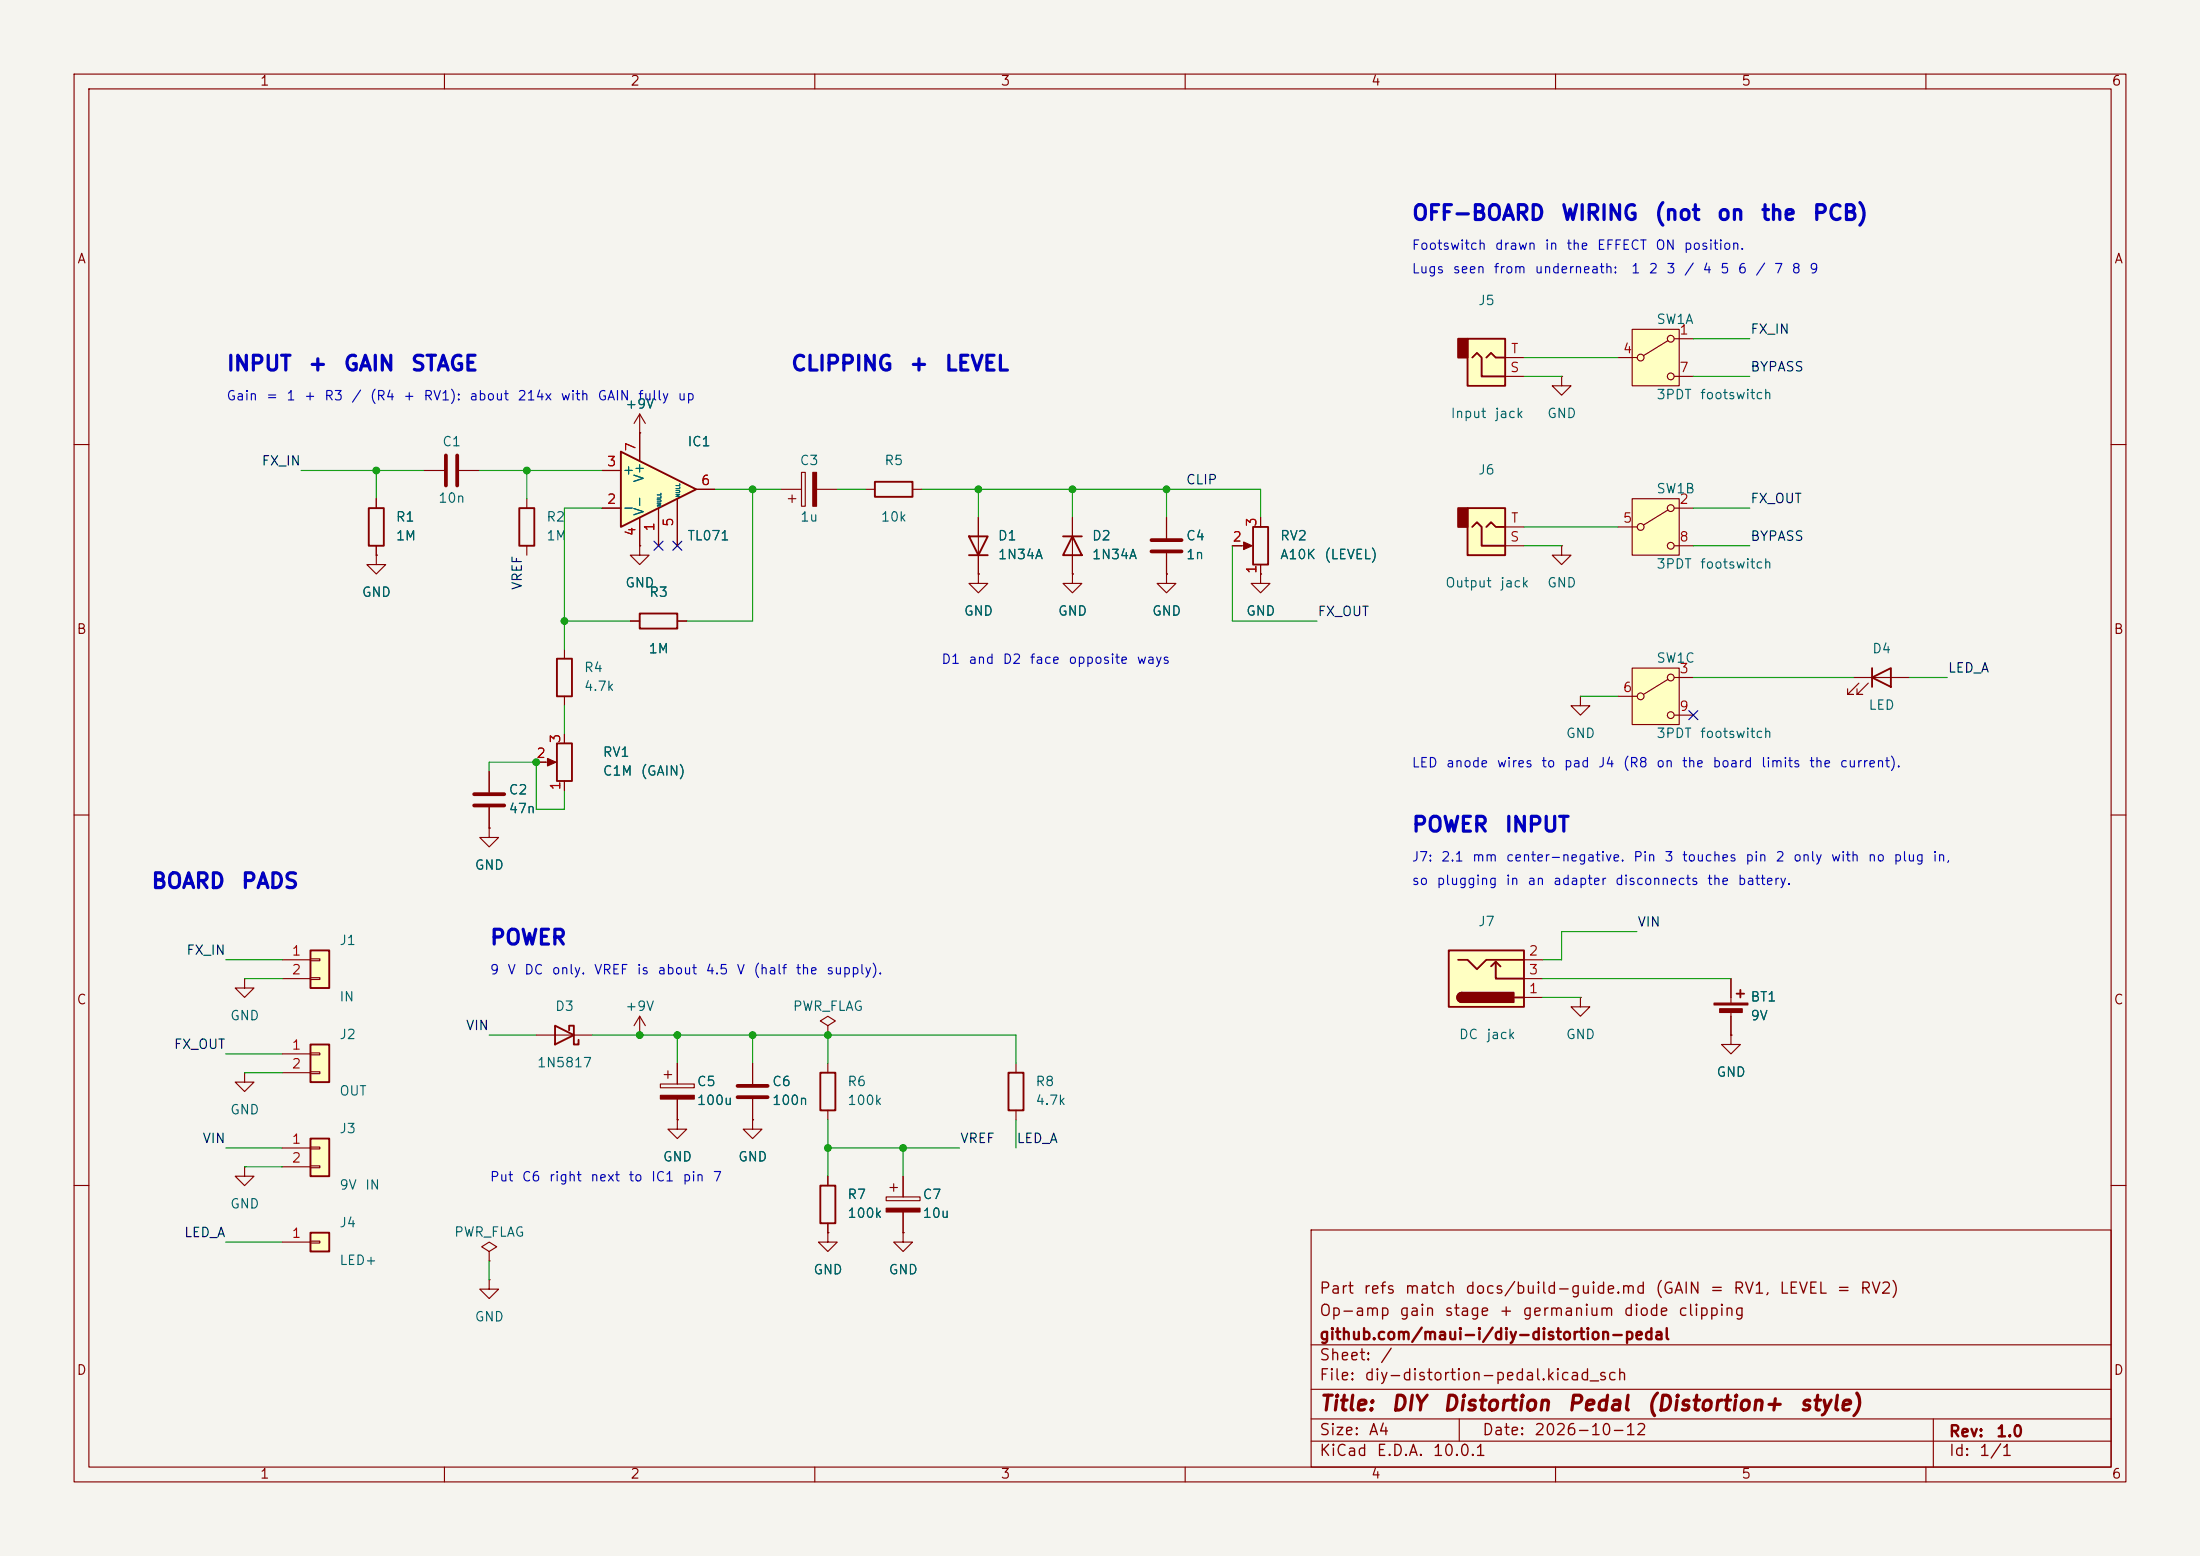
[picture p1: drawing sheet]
<svg xmlns="http://www.w3.org/2000/svg" width="297mm" height="210mm" viewBox="0 0 297 210" stroke-linecap="round" stroke-linejoin="round" font-family="sans-serif">
<path d="M0 0h297v210h-297z" fill="#f5f4ef" stroke="#f5f4ef" stroke-width=".14"/>
<g fill="none" stroke="#840000" stroke-width=".15">
<path d="M10 10h277v190h-277zM12 12h273v186h-273zM60 10v2M110 10v2M160 10v2M210 10v2M260 10v2M10 60h2M285 60h2M10 110h2M285 110h2M89.2 146.3h4.5v.5h-4.5z"/>
<path d="M89.7 145h1M90.2 144.5v1M91.4 143.5v2.8M91.4 148.3v2.8M10 160h2M177 166h108v32h-108zM285 160h2M60 198v2M110 198v2M160 198v2M177 194.5h108M177 191.5h108"/>
<path d="M177 187.5h108M177 181.5h108M197 191.5v3M210 198v2M260 198v2M261 191.5v6.5"/>
</g>
<path d="M89.2 147.8h4.5v.5h-4.5z" fill="#840000" stroke="#840000" stroke-width=".15"/>
<path d="M41.9 153.7h2.5v5.1h-2.5z" fill="#ffffc2"/>
<path d="M41.9 153.7h2.5v5.1h-2.5z" fill="none" stroke="#840000" stroke-width=".25"/>
<path d="M38.1 154.9h3.8M38.1 157.5h3.8M41.9 154.8h1.3v.3h-1.3zM41.9 157.4h1.3v.2h-1.3z" fill="none" stroke="#840000" stroke-width=".15"/>
<path d="M41.9 166.4h2.5v2.5h-2.5z" fill="#ffffc2"/>
<path d="M41.9 166.4h2.5v2.5h-2.5z" fill="none" stroke="#840000" stroke-width=".25"/>
<path d="M38.1 167.6h3.8M41.9 167.5h1.3v.3h-1.3z" fill="none" stroke="#840000" stroke-width=".15"/>
<path d="M195.6 128.3h10.1v7.6h-10.1z" fill="#ffffc2"/>
<path d="M86.4 82.8h5v2h-5zM75.2 100.3h2v5.1h-2zM195.6 128.3h10.1v7.6h-10.1zM196.8 129.5h1.3l1.3 1.3 1.3-1.3h5M197.4 134a.64 .64 0 0 0-.7 .6 .64 .64 0 0 0 .7 .7M201.3 130.4l.6-.6v2.3h3.8M201.9 129.8l.7 .6M204.5 134.6h1.2" fill="none" stroke="#840000" stroke-width=".25"/>
<g fill="#840000" stroke="#840000" stroke-width=".25">
<path d="M196.9 134.2l.5-.2v1.3a.63 .63 0 0 1-.6-.4 .63 .63 0 0 1 .1-.7z"/>
<path d="M197.4 134h6.9v1.3h-6.9z"/>
</g>
<path d="M76.2 99.1v1.2M85.1 83.8h1.3M91.4 83.8h1.3M72.4 102.9h2.3M76.2 105.4v1.3M205.7 134.6h2.6M205.7 129.5h2.6M205.7 132.1h2.6M66 168.9l1.1-.6-1.1-.7-1 .7 1 .6v1.3M66 170.2h.1" fill="none" stroke="#840000" stroke-width=".15"/>
<path d="M73.9 102.4l1.2 .5-1.2 .5z" fill="#840000" stroke="#840000" stroke-width=".15"/>
<path d="M41.9 141h2.5v5.1h-2.5z" fill="#ffffc2"/>
<path d="M41.9 141h2.5v5.1h-2.5z" fill="none" stroke="#840000" stroke-width=".25"/>
<g fill="none" stroke="#840000" stroke-width=".15">
<path d="M86.4 58.4h.1M86.4 55.9l-.8 1.3M86.4 55.9l.7 1.3M86.4 55.9v2.5M57.1 63.5h2.8M62 63.5h2.8M33 132.1v1.3h1.3l-1.3 1.2-1.3-1.2h1.3M33 132.1h.1M33 144.8v1.3h1.3l-1.3 1.2-1.3-1.2h1.3M33 144.8h.1M38.1 142.2h3.8M38.1 144.8h3.8"/>
<path d="M41.9 142.1h1.3v.3h-1.3zM41.9 144.7h1.3v.2h-1.3z"/>
</g>
<path d="M60.2 61.5v4M61.7 61.5v4" fill="none" stroke="#840000" stroke-width=".51"/>
<path d="M41.9 128.3h2.5v5.1h-2.5z" fill="#ffffc2"/>
<path d="M49.8 68.6h2v5.1h-2zM70.1 68.6h2v5.1h-2zM41.9 128.3h2.5v5.1h-2.5z" fill="none" stroke="#840000" stroke-width=".25"/>
<g fill="none" stroke="#840000" stroke-width=".15">
<path d="M50.8 74.9v1.3h1.3l-1.3 1.3-1.3-1.3h1.3M50.8 74.9h.1M50.8 67.3v1.3M50.8 73.7v1.2M71.1 67.3v1.3M71.1 73.7v1.2M86.4 73.7v1.2h1.2l-1.2 1.3-1.3-1.3h1.3M86.4 73.7h.1M66 111.8v1.2h1.3l-1.3 1.3-1.2-1.3h1.2M66 111.8h.1M38.1 129.5h3.8M38.1 132.1h3.8"/>
<path d="M41.9 129.4h1.3v.3h-1.3zM41.9 132h1.3v.2h-1.3z"/>
</g>
<path d="M83.8 61l10.2 5-10.2 5.1z" fill="#ffffc2"/>
<path d="M83.8 61l10.2 5-10.2 5.1zM234.4 134.1h1.1M234.9 133.6v1" fill="none" stroke="#840000" stroke-width=".25"/>
<g fill="none" stroke="#840000" stroke-width=".15">
<path d="M86.4 58.4v3.8M210.8 50.8v1.3h1.3l-1.3 1.2-1.3-1.2h1.3M210.8 50.8h.1M81.3 68.6h2.5M81.3 63.5h2.5M86.4 69.9v3.8M88.9 68.6v5.1M91.4 67.3v6.4M94 66h2.5M157.5 77.5v1.2h1.2l-1.2 1.3-1.3-1.3h1.3M157.5 77.5h.1M157.5 69.9v2.7"/>
<path d="M157.5 74.7v2.8M66 104.1v2.8M66 109v2.8M213.4 134.6v1.3h1.2l-1.2 1.3-1.3-1.3h1.3M213.4 134.6h.1M233.7 139.7v1.3h1.2l-1.2 1.2-1.3-1.2h1.3M233.7 139.7h.1M233.7 132.1v3.3M233.7 136.4v3.3"/>
</g>
<path d="M155.4 72.9h4.1M155.4 74.4h4.1M64 107.2h4.1M64 108.7h4.1" fill="none" stroke="#840000" stroke-width=".51"/>
<g fill="#840000" stroke="#840000" stroke-width=".15">
<path d="M231.4 135.4h4.6v.2h-4.6z"/>
<path d="M232.2 136.1h3v.6h-3z"/>
</g>
<path d="M198.1 68.6h5.1v6.3h-5.1z" fill="#ffffc2"/>
<path d="M196.8 68.6h1.3v2.5h-1.3z" fill="#840000" stroke="#840000" stroke-width=".25"/>
<path d="M198.1 68.6h5.1v6.3h-5.1zM198.8 71.1l.6-.6 .6 .6v2.6h3.2M200.7 71.1l.6-.6 .6 .6h1.3" fill="none" stroke="#840000" stroke-width=".25"/>
<path d="M203.2 73.7h2.5M203.2 71.1h2.5M210.8 73.7v1.2h1.3l-1.3 1.3-1.3-1.3h1.3M210.8 73.7h.1" fill="none" stroke="#840000" stroke-width=".15"/>
<path d="M220.3 67.3h6.4v7.6h-6.4z" fill="#ffffc2"/>
<g fill="none" stroke="#840000" stroke-width=".15">
<path d="M218.4 71.1h2.6M220.3 67.3h6.4v7.6h-6.4zM225.2 68.8l-3.3 2.1M226.1 68.6h2.5M226.1 73.7h2.5M101.6 143.5v2.8M101.6 148.3v2.8"/>
<circle cx="221.5" cy="71.1" r=".46"/>
<circle cx="225.6" cy="68.6" r=".46"/>
<circle cx="225.6" cy="73.7" r=".46"/>
</g>
<path d="M99.6 146.6h4M99.6 148.1h4" fill="none" stroke="#840000" stroke-width=".51"/>
<path d="M220.3 44.5h6.4v7.6h-6.4z" fill="#ffffc2"/>
<g fill="none" stroke="#840000" stroke-width=".15">
<path d="M218.4 48.3h2.6M220.3 44.5h6.4v7.6h-6.4zM225.2 46l-3.3 2M226.1 45.7h2.5M226.1 50.8h2.5M76.2 87.6v1.3M76.2 94v1.3M72.4 139.7h7.6M33 157.5v1.3h1.3l-1.3 1.2-1.3-1.2h1.3M33 157.5h.1M91.4 151.1v1.3h1.3l-1.3 1.3-1.2-1.3h1.2M91.4 151.1h.1"/>
<path d="M101.6 151.1v1.3h1.3l-1.3 1.3-1.3-1.3h1.3M101.6 151.1h.1M111.8 143.5v1.3M111.8 149.9v1.2M137.2 143.5v1.3M137.2 149.9v1.2M66 172.7v1.3h1.3l-1.3 1.3-1.2-1.3h1.2M66 172.7h.1"/>
<circle cx="221.5" cy="48.3" r=".46"/>
<circle cx="225.6" cy="50.8" r=".46"/>
<circle cx="225.6" cy="45.7" r=".46"/>
</g>
<path d="M75.2 88.9h2v5.1h-2zM74.9 138.4l2.6 1.3-2.6 1.3zM76.8 139.1v-.7h.7v2.6h.6v-.7M110.7 144.8h2.1v5.1h-2.1zM136.1 144.8h2.1v5.1h-2.1z" fill="none" stroke="#840000" stroke-width=".25"/>
<path d="M198.1 45.7h5.1v6.4h-5.1z" fill="#ffffc2"/>
<path d="M196.8 45.7h1.3v2.6h-1.3z" fill="#840000" stroke="#840000" stroke-width=".25"/>
<path d="M198.1 45.7h5.1v6.4h-5.1zM198.8 48.3l.6-.7 .6 .7v2.5h3.2M200.7 48.3l.6-.7 .6 .7h1.3M169.2 71.1h2v5.1h-2z" fill="none" stroke="#840000" stroke-width=".25"/>
<g fill="none" stroke="#840000" stroke-width=".15">
<path d="M203.2 50.8h2.5M203.2 48.3h2.5M166.4 73.7h2.3M170.2 77.5v1.2h1.2l-1.2 1.3-1.3-1.3h1.3M170.2 77.5h.1M170.2 69.9v1.2M170.2 76.2v1.3M213.4 94v1.3h1.2l-1.2 1.2-1.3-1.2h1.3M213.4 94h.1M86.4 139.7h.1M86.4 137.2l-.8 1.2M86.4 137.2l.7 1.2"/>
<path d="M86.4 137.2v2.5M111.8 166.4v1.2h1.2l-1.2 1.3-1.3-1.3h1.3M111.8 166.4h.1M121.9 166.4v1.2h1.3l-1.3 1.3-1.3-1.3h1.3M121.9 166.4h.1"/>
</g>
<path d="M167.9 73.2l1.1 .5-1.1 .5z" fill="#840000" stroke="#840000" stroke-width=".15"/>
<path d="M220.3 90.2h6.4v7.6h-6.4z" fill="#ffffc2"/>
<g fill="none" stroke="#840000" stroke-width=".15">
<path d="M86.4 58.4h.1M86.4 58.4v3.8M50.8 74.9h.1M50.8 67.3v1.3M50.8 73.7v1.2M81.3 68.6h2.5M81.3 63.5h2.5M86.4 73.7h.1M86.4 69.9v3.8M88.9 68.6v5.1M91.4 67.3v6.4M94 66h2.5"/>
<path d="M105.4 66h2.8M106.4 67.3h1M106.9 66.8v1M108.2 63.8h.5v4.5h-.5zM110.2 66h2.8M116.8 66h1.3M123.2 66h1.3M132.1 77.5v1.2h1.2l-1.2 1.3-1.3-1.3h1.3M132.1 77.5h.1M132.1 69.9v7.6M144.8 77.5v1.2h1.2l-1.2 1.3-1.3-1.3h1.3M144.8 77.5h.1"/>
<path d="M144.8 69.9v7.6M157.5 77.5h.1M157.5 69.9v2.7M157.5 74.7v2.8M166.4 73.7h1.2M170.2 77.5h.1M170.2 69.9v1.2M170.2 76.2v1.3M76.2 99.1v1.2M85.1 83.8h1.3M91.4 83.8h1.3M218.4 94h2.6"/>
<path d="M220.3 90.2h6.4v7.6h-6.4zM225.2 91.7l-3.3 2M226.1 91.4h2.5M226.1 96.5h2.5M250.2 91.4h7.6M251 92.2l-1.6 1.5h.8h-.8v-.7M252.2 92.2l-1.5 1.5h.8h-.8v-.7M66 111.8h.1M66 104.1v2.8M66 109v2.8M72.4 102.9h1.3M76.2 105.4v1.3"/>
<path d="M111.8 138.4l1-.6-1-.6-1.1 .6 1.1 .6v1.3M111.8 139.7h.1M233.7 139.7h.1M233.7 132.1v2.5M233.7 137.2v2.5M91.4 151.1h.1M91.4 143.5v2.8M91.4 148.3v2.8M101.6 151.1h.1M101.6 143.5v2.8M101.6 148.3v2.8M111.8 158.8v1.2"/>
<path d="M120.6 159.8v1M121.9 158.8v2.7M111.8 166.4h.1M111.8 165.1v1.3M119.6 161.5h4.6v.6h-4.6zM120.1 160.3h1.1M121.9 166.4h.1M121.9 163.6v2.8"/>
<circle cx="221.5" cy="94" r=".46"/>
<circle cx="225.6" cy="91.4" r=".46"/>
<circle cx="225.6" cy="96.5" r=".46"/>
</g>
<g fill="#840000" stroke="#840000" stroke-width=".15">
<path d="M119.6 163.1h4.6v.5h-4.6z"/>
<path d="M109.7 63.8h.5v4.5h-.5z"/>
</g>
<path d="M118.1 65h5.1v2.1h-5.1zM130.8 72.4h2.5l-1.2 2.5zM130.8 74.9h2.5M143.5 72.4h2.5M144.8 72.4l1.2 2.5h-2.5zM252.7 91.4l2.6-1.2v2.5zM252.7 90.2v2.5M110.7 160h2.1v5.1h-2.1z" fill="none" stroke="#840000" stroke-width=".25"/>
<g fill="none" stroke="#009600" stroke-width=".15">
<path d="M205.7 48.3h12.7M205.7 50.8h5.1M228.6 45.7h7.6M228.6 50.8h7.6M40.6 63.5h16.5M50.8 63.5v3.8M64.8 63.5h16.5M71.1 63.5v3.8M81.3 68.6h-5.1v19M96.5 66h8.9M101.6 66v17.8h-8.9M113 66h3.8"/>
<path d="M124.5 66h45.7v3.9M132.1 66v3.9M144.8 66v3.9M157.5 66v3.9M166.4 73.7v10.1h11.4M205.7 73.7h5.1M205.7 71.1h12.7M228.6 73.7h7.6M228.6 68.6h7.6M76.2 95.3v3.8M76.2 83.8h8.9M213.4 94h5"/>
<path d="M228.6 91.4h21.6M257.8 91.4h5.1M66 104.1v-1.2h6.4v6.3h3.8v-2.5M30.5 129.5h7.6M33 132.1h5.1M66 139.7h6.4M80 139.7h57.2v3.8M91.4 139.7v3.8M101.6 139.7v3.8M111.8 139.7v3.8M208.3 134.6h5.1M208.3 132.1h25.4"/>
<path d="M221 125.7h-10.2v3.8h-2.5M30.5 154.9h7.6M30.5 142.2h7.6M33 157.5h5.1M33 144.8h5.1M111.8 151.1v7.7M111.8 154.9h17.7M121.9 154.9v3.9M137.2 151.1v3.8M30.5 167.6h7.6M66 170.2v2.5"/>
</g>
<path d="M88.3 73.1l1.2 1.2M89.5 73.1l-1.2 1.2M90.8 73.1l1.2 1.2M92 73.1l-1.2 1.2M228 95.9l1.2 1.2M229.2 95.9l-1.2 1.2" fill="none" stroke="#000084" stroke-width=".15"/>
<g fill="#009600" stroke="#009600" stroke-width=".14">
<circle cx="76.2" cy="83.8" r=".46"/>
<circle cx="71.1" cy="63.5" r=".46"/>
<circle cx="50.8" cy="63.5" r=".46"/>
<circle cx="157.5" cy="66" r=".46"/>
<circle cx="101.6" cy="66" r=".46"/>
<circle cx="132.1" cy="66" r=".46"/>
<circle cx="144.8" cy="66" r=".46"/>
<circle cx="111.8" cy="154.9" r=".46"/>
<circle cx="121.9" cy="154.9" r=".46"/>
<circle cx="86.4" cy="139.7" r=".46"/>
<circle cx="91.4" cy="139.7" r=".46"/>
<circle cx="101.6" cy="139.7" r=".46"/>
<circle cx="111.8" cy="139.7" r=".46"/>
<circle cx="72.4" cy="102.9" r=".46"/>
</g>
<g font-size="2" fill="#0000c2">
<text x="190.5" y="30.2">OFF-BOARD</text>
<text x="210.6" y="30.2">WIRING</text>
<text x="223.2" y="30.2">(not</text>
<text x="231.7" y="30.2">on</text>
<text x="237.6" y="30.2">the</text>
<text x="244.6" y="30.2">PCB)</text>
<text x="30.5" y="50.6">INPUT</text>
<text x="41.5" y="50.6">+</text>
<text x="46.3" y="50.6">GAIN</text>
<text x="55.4" y="50.6">STAGE</text>
<text x="106.7" y="50.6">CLIPPING</text>
<text x="122.6" y="50.6">+</text>
<text x="127.4" y="50.6">LEVEL</text>
<text x="190.5" y="112.8">POWER</text>
<text x="203" y="112.8">INPUT</text>
<text x="20.3" y="120.4">BOARD</text>
<text x="32.5" y="120.4">PADS</text>
<text x="66" y="128">POWER</text>
</g>
<g font-size="2" fill="#840000">
<text x="178" y="190.9">Title:</text>
<text x="187.7" y="190.9">DIY</text>
<text x="194.6" y="190.9">Distortion</text>
<text x="211.4" y="190.9">Pedal</text>
<text x="222.2" y="190.9">(Distortion+</text>
<text x="242.8" y="190.9">style)</text>
</g>
<g font-size="1.5" fill="#840000">
<text x="178" y="178">Op-amp</text>
<text x="178" y="175">Part</text>
<text x="183.9" y="175">refs</text>
<text x="188.8" y="178">gain</text>
<text x="189.5" y="175">match</text>
<text x="194.9" y="178">stage</text>
<text x="197.7" y="175">docs/build-guide.md</text>
<text x="202.3" y="178">+</text>
<text x="205.4" y="178">germanium</text>
<text x="219.1" y="178">diode</text>
<text x="223.3" y="175">(GAIN</text>
<text x="226.4" y="178">clipping</text>
<text x="230.7" y="175">=</text>
<text x="233.9" y="175">RV1,</text>
<text x="240.1" y="175">LEVEL</text>
<text x="247.8" y="175">=</text>
<text x="251" y="175">RV2)</text>
<text x="178" y="184">Sheet:</text>
<text x="178" y="181.2">github.com/maui-i/diy-distortion-pedal</text>
<text x="186.2" y="184">/</text>
<text x="178" y="186.7">File:</text>
<text x="184.1" y="186.7">diy-distortion-pedal.kicad_sch</text>
<text x="178" y="196.9">KiCad</text>
<text x="178" y="194.1">Size:</text>
<text x="184.7" y="194.1">A4</text>
<text x="185.7" y="196.9">E.D.A.</text>
<text x="193.3" y="196.9">10.0.1</text>
<text x="200" y="194.1">Date:</text>
<text x="207" y="194.1">2026-10-12</text>
<text x="263" y="194.3">Rev:</text>
<text x="263" y="196.9">Id:</text>
<text x="267.1" y="196.9">1/1</text>
<text x="269.4" y="194.3">1.0</text>
</g>
<g font-size="1.3" fill="#840000">
<text x="35" y="11.9">1</text>
<text x="85" y="11.9">2</text>
<text x="135" y="11.9">3</text>
<text x="185" y="11.9">4</text>
<text x="235" y="11.9">5</text>
<text x="285" y="11.9">6</text>
<text x="10.3" y="35.9">A</text>
<text x="285.3" y="35.9">A</text>
<text x="10.3" y="85.9">B</text>
<text x="285.3" y="85.9">B</text>
<text x="10.3" y="135.9">C</text>
<text x="285.3" y="135.9">C</text>
<text x="10.3" y="185.9">D</text>
<text x="285.3" y="185.9">D</text>
<text x="35" y="199.9">1</text>
<text x="85" y="199.9">2</text>
<text x="135" y="199.9">3</text>
<text x="185" y="199.9">4</text>
<text x="235" y="199.9">5</text>
<text x="285" y="199.9">6</text>
</g>
<g font-size="1.3" fill="#0000c2">
<text x="190.5" y="34">Footswitch</text>
<text x="201.7" y="34">drawn</text>
<text x="208.4" y="34">in</text>
<text x="211.4" y="34">the</text>
<text x="215.5" y="34">EFFECT</text>
<text x="223.4" y="34">ON</text>
<text x="227.2" y="34">position.</text>
<text x="190.5" y="37.2">Lugs</text>
<text x="196" y="37.2">seen</text>
<text x="201.6" y="37.2">from</text>
<text x="207.1" y="37.2">underneath:</text>
<text x="220.1" y="37.2">1</text>
<text x="222.5" y="37.2">2</text>
<text x="224.9" y="37.2">3</text>
<text x="227.3" y="37.2">/</text>
<text x="229.8" y="37.2">4</text>
<text x="232.1" y="37.2">5</text>
<text x="234.5" y="37.2">6</text>
<text x="236.9" y="37.2">/</text>
<text x="239.4" y="37.2">7</text>
<text x="241.8" y="37.2">8</text>
<text x="244.2" y="37.2">9</text>
<text x="30.5" y="54.4">Gain</text>
<text x="35.8" y="54.4">=</text>
<text x="38.6" y="54.4">1</text>
<text x="40.9" y="54.4">+</text>
<text x="43.7" y="54.4">R3</text>
<text x="47.3" y="54.4">/</text>
<text x="49.8" y="54.4">(R4</text>
<text x="54.3" y="54.4">+</text>
<text x="57.1" y="54.4">RV1):</text>
<text x="63.3" y="54.4">about</text>
<text x="69.8" y="54.4">214x</text>
<text x="75.6" y="54.4">with</text>
<text x="80.6" y="54.4">GAIN</text>
<text x="86" y="54.4">fully</text>
<text x="91.4" y="54.4">up</text>
<text x="127" y="89.9">D1</text>
<text x="130.7" y="89.9">and</text>
<text x="135.3" y="89.9">D2</text>
<text x="138.9" y="89.9">face</text>
<text x="144.1" y="89.9">opposite</text>
<text x="153.4" y="89.9">ways</text>
<text x="190.5" y="103.9">LED</text>
<text x="195.1" y="103.9">anode</text>
<text x="202" y="103.9">wires</text>
<text x="208" y="103.9">to</text>
<text x="211" y="103.9">pad</text>
<text x="215.6" y="103.9">J4</text>
<text x="219" y="103.9">(R8</text>
<text x="223.5" y="103.9">on</text>
<text x="227" y="103.9">the</text>
<text x="231.1" y="103.9">board</text>
<text x="237.6" y="103.9">limits</text>
<text x="244.1" y="103.9">the</text>
<text x="248.3" y="103.9">current).</text>
<text x="190.5" y="119.8">so</text>
<text x="190.5" y="116.6">J7:</text>
<text x="193.8" y="119.8">plugging</text>
<text x="194.5" y="116.6">2.1</text>
<text x="198.6" y="116.6">mm</text>
<text x="203.2" y="119.8">in</text>
<text x="203.2" y="116.6">center-negative.</text>
<text x="206.1" y="119.8">an</text>
<text x="209.6" y="119.8">adapter</text>
<text x="217.9" y="119.8">disconnects</text>
<text x="220.4" y="116.6">Pin</text>
<text x="224.6" y="116.6">3</text>
<text x="227" y="116.6">touches</text>
<text x="230.4" y="119.8">the</text>
<text x="234.5" y="119.8">battery.</text>
<text x="235.5" y="116.6">pin</text>
<text x="239.6" y="116.6">2</text>
<text x="242" y="116.6">only</text>
<text x="247.1" y="116.6">with</text>
<text x="252.1" y="116.6">no</text>
<text x="255.5" y="116.6">plug</text>
<text x="260.8" y="116.6">in,</text>
<text x="66" y="131.8">9</text>
<text x="68.4" y="131.8">V</text>
<text x="70.7" y="131.8">DC</text>
<text x="74.4" y="131.8">only.</text>
<text x="80.1" y="131.8">VREF</text>
<text x="85.9" y="131.8">is</text>
<text x="88.7" y="131.8">about</text>
<text x="95.2" y="131.8">4.5</text>
<text x="99.4" y="131.8">V</text>
<text x="101.6" y="131.8">(half</text>
<text x="107.3" y="131.8">the</text>
<text x="111.5" y="131.8">supply).</text>
<text x="66" y="159.8">Put</text>
<text x="70.4" y="159.8">C6</text>
<text x="74" y="159.8">right</text>
<text x="79.6" y="159.8">next</text>
<text x="84.8" y="159.8">to</text>
<text x="87.8" y="159.8">IC1</text>
<text x="92.1" y="159.8">pin</text>
<text x="96.1" y="159.8">7</text>
</g>
<g font-size="1.3" fill="#006464">
<text x="199.5" y="41.5">J5</text>
<text x="223.5" y="44">SW1A</text>
<text x="84.3" y="55.5">+9V</text>
<text x="195.8" y="56.7">Input</text>
<text x="201.7" y="56.7">jack</text>
<text x="208.8" y="56.7">GND</text>
<text x="223.5" y="54.2">3PDT</text>
<text x="229.4" y="54.2">footswitch</text>
<text x="59.6" y="60.6">C1</text>
<text x="83.9" y="64.4">+</text>
<text x="87.2" y="65.2" transform="rotate(-90 87.2 65.2)">V+</text>
<text x="92.7" y="60.6">IC1</text>
<text x="107.9" y="63.1">C3</text>
<text x="119.3" y="63.1">R5</text>
<text x="199.5" y="64.4">J6</text>
<text x="53.3" y="70.7">R1</text>
<text x="59.1" y="68.2">10n</text>
<text x="73.7" y="70.7">R2</text>
<text x="83.9" y="69.4">-</text>
<text x="87.2" y="69.7" transform="rotate(-90 87.2 69.7)">V-</text>
<text x="107.9" y="70.7">1u</text>
<text x="118.8" y="70.7">10k</text>
<text x="223.5" y="66.9">SW1B</text>
<text x="53.3" y="73.3">1M</text>
<text x="73.7" y="73.3">1M</text>
<text x="92.7" y="73.3">TL071</text>
<text x="134.6" y="73.3">D1</text>
<text x="134.6" y="75.8">1N34A</text>
<text x="147.3" y="73.3">D2</text>
<text x="147.3" y="75.8">1N34A</text>
<text x="160" y="73.3">C4</text>
<text x="160" y="75.8">1n</text>
<text x="172.7" y="73.3">RV2</text>
<text x="172.7" y="75.8">A10K</text>
<text x="178.7" y="75.8">(LEVEL)</text>
<text x="223.5" y="77.1">3PDT</text>
<text x="229.4" y="77.1">footswitch</text>
<text x="48.8" y="80.9">GND</text>
<text x="84.3" y="79.6">GND</text>
<text x="87.6" y="80.9">R3</text>
<text x="130" y="83.4">GND</text>
<text x="142.7" y="83.4">GND</text>
<text x="155.4" y="83.4">GND</text>
<text x="168.1" y="83.4">GND</text>
<text x="195" y="79.6">Output</text>
<text x="202.4" y="79.6">jack</text>
<text x="208.8" y="79.6">GND</text>
<text x="87.5" y="88.5">1M</text>
<text x="223.5" y="89.8">SW1C</text>
<text x="252.7" y="88.5">D4</text>
<text x="78.7" y="91">R4</text>
<text x="78.7" y="93.6">4.7k</text>
<text x="211.3" y="99.9">GND</text>
<text x="223.5" y="99.9">3PDT</text>
<text x="229.4" y="99.9">footswitch</text>
<text x="252.2" y="96.1">LED</text>
<text x="68.6" y="107.5">C2</text>
<text x="81.3" y="102.5">RV1</text>
<text x="81.3" y="105">C1M</text>
<text x="86.4" y="105">(GAIN)</text>
<text x="68.6" y="110.1">47n</text>
<text x="64" y="117.7">GND</text>
<text x="199.5" y="125.3">J7</text>
<text x="45.7" y="127.9">J1</text>
<text x="45.7" y="135.5">IN</text>
<text x="74.9" y="136.8">D3</text>
<text x="84.3" y="136.8">+9V</text>
<text x="106.9" y="136.8">PWR_FLAG</text>
<text x="236.2" y="135.5">BT1</text>
<text x="31" y="138">GND</text>
<text x="45.7" y="140.6">J2</text>
<text x="196.9" y="140.6">DC</text>
<text x="200.6" y="140.6">jack</text>
<text x="211.3" y="140.6">GND</text>
<text x="236.2" y="138">9V</text>
<text x="45.7" y="148.2">OUT</text>
<text x="72.4" y="144.4">1N5817</text>
<text x="94" y="146.9">C5</text>
<text x="94" y="149.5">100u</text>
<text x="104.1" y="146.9">C6</text>
<text x="104.1" y="149.5">100n</text>
<text x="114.3" y="146.9">R6</text>
<text x="114.3" y="149.5">100k</text>
<text x="139.7" y="146.9">R8</text>
<text x="139.7" y="149.5">4.7k</text>
<text x="231.6" y="145.6">GND</text>
<text x="31" y="150.7">GND</text>
<text x="45.7" y="153.3">J3</text>
<text x="45.7" y="160.9">9V</text>
<text x="49.2" y="160.9">IN</text>
<text x="89.4" y="157.1">GND</text>
<text x="99.6" y="157.1">GND</text>
<text x="31" y="163.4">GND</text>
<text x="45.7" y="166">J4</text>
<text x="61.2" y="167.2">PWR_FLAG</text>
<text x="114.3" y="162.2">R7</text>
<text x="114.3" y="164.7">100k</text>
<text x="124.5" y="162.2">C7</text>
<text x="124.5" y="164.7">10u</text>
<text x="45.7" y="171">LED+</text>
<text x="109.7" y="172.3">GND</text>
<text x="119.9" y="172.3">GND</text>
<text x="64" y="178.7">GND</text>
</g>
<g font-size="1.3" fill="#a90000">
<text x="226.6" y="45.5">1</text>
<text x="203.8" y="50.5">S</text>
<text x="203.9" y="48">T</text>
<text x="219" y="48">4</text>
<text x="226.6" y="50.5">7</text>
<text x="81.8" y="63.2">3</text>
<text x="86.1" y="61" transform="rotate(-90 86.1 61)">7</text>
<text x="94.5" y="65.8">6</text>
<text x="81.8" y="68.3">2</text>
<text x="88.6" y="71.8" transform="rotate(-90 88.6 71.8)">1</text>
<text x="91.2" y="71.2" transform="rotate(-90 91.2 71.2)">5</text>
<text x="169.9" y="71.2" transform="rotate(-90 169.9 71.2)">3</text>
<text x="203.9" y="70.9">T</text>
<text x="219" y="70.9">5</text>
<text x="226.6" y="68.3">2</text>
<text x="86.1" y="72.5" transform="rotate(-90 86.1 72.5)">4</text>
<text x="166.3" y="73.4">2</text>
<text x="169.9" y="77.5" transform="rotate(-90 169.9 77.5)">1</text>
<text x="203.8" y="73.4">S</text>
<text x="226.6" y="73.4">8</text>
<text x="219" y="93.7">6</text>
<text x="226.6" y="91.2">3</text>
<text x="75.9" y="100.4" transform="rotate(-90 75.9 100.4)">3</text>
<text x="226.6" y="96.3">9</text>
<text x="72.3" y="102.6">2</text>
<text x="75.9" y="106.8" transform="rotate(-90 75.9 106.8)">1</text>
<text x="39.3" y="129.3">1</text>
<text x="39.3" y="131.8">2</text>
<text x="206.3" y="129.3">2</text>
<text x="206.3" y="131.8">3</text>
<text x="206.3" y="134.4">1</text>
<text x="39.3" y="142">1</text>
<text x="39.3" y="144.5">2</text>
<text x="39.3" y="154.7">1</text>
<text x="39.3" y="157.2">2</text>
<text x="39.3" y="167.4">1</text>
</g>
<g font-size="1.3" fill="#0f0f0f">
<text x="236.2" y="45.4">FX_IN</text>
<text x="236.2" y="50.5">BYPASS</text>
<text x="35.2" y="63.2">FX_IN</text>
<text x="160" y="65.7">CLIP</text>
<text x="236.2" y="68.2">FX_OUT</text>
<text x="236.2" y="73.3">BYPASS</text>
<text x="70.8" y="79.7" transform="rotate(-90 70.8 79.7)">VREF</text>
<text x="177.8" y="83.5">FX_OUT</text>
<text x="262.9" y="91.1">LED_A</text>
<text x="221" y="125.4">VIN</text>
<text x="25.1" y="129.2">FX_IN</text>
<text x="23.4" y="141.9">FX_OUT</text>
<text x="62.8" y="139.4">VIN</text>
<text x="27.3" y="154.6">VIN</text>
<text x="129.5" y="154.6">VREF</text>
<text x="137.2" y="154.6">LED_A</text>
<text x="24.8" y="167.3">LED_A</text>
</g>
<g font-size=".5" fill="#006464">
<text x="89.4" y="68.5" transform="rotate(-90 89.4 68.5)">NULL</text>
<text x="91.9" y="67.2" transform="rotate(-90 91.9 67.2)">NULL</text>
</g>
</svg>
